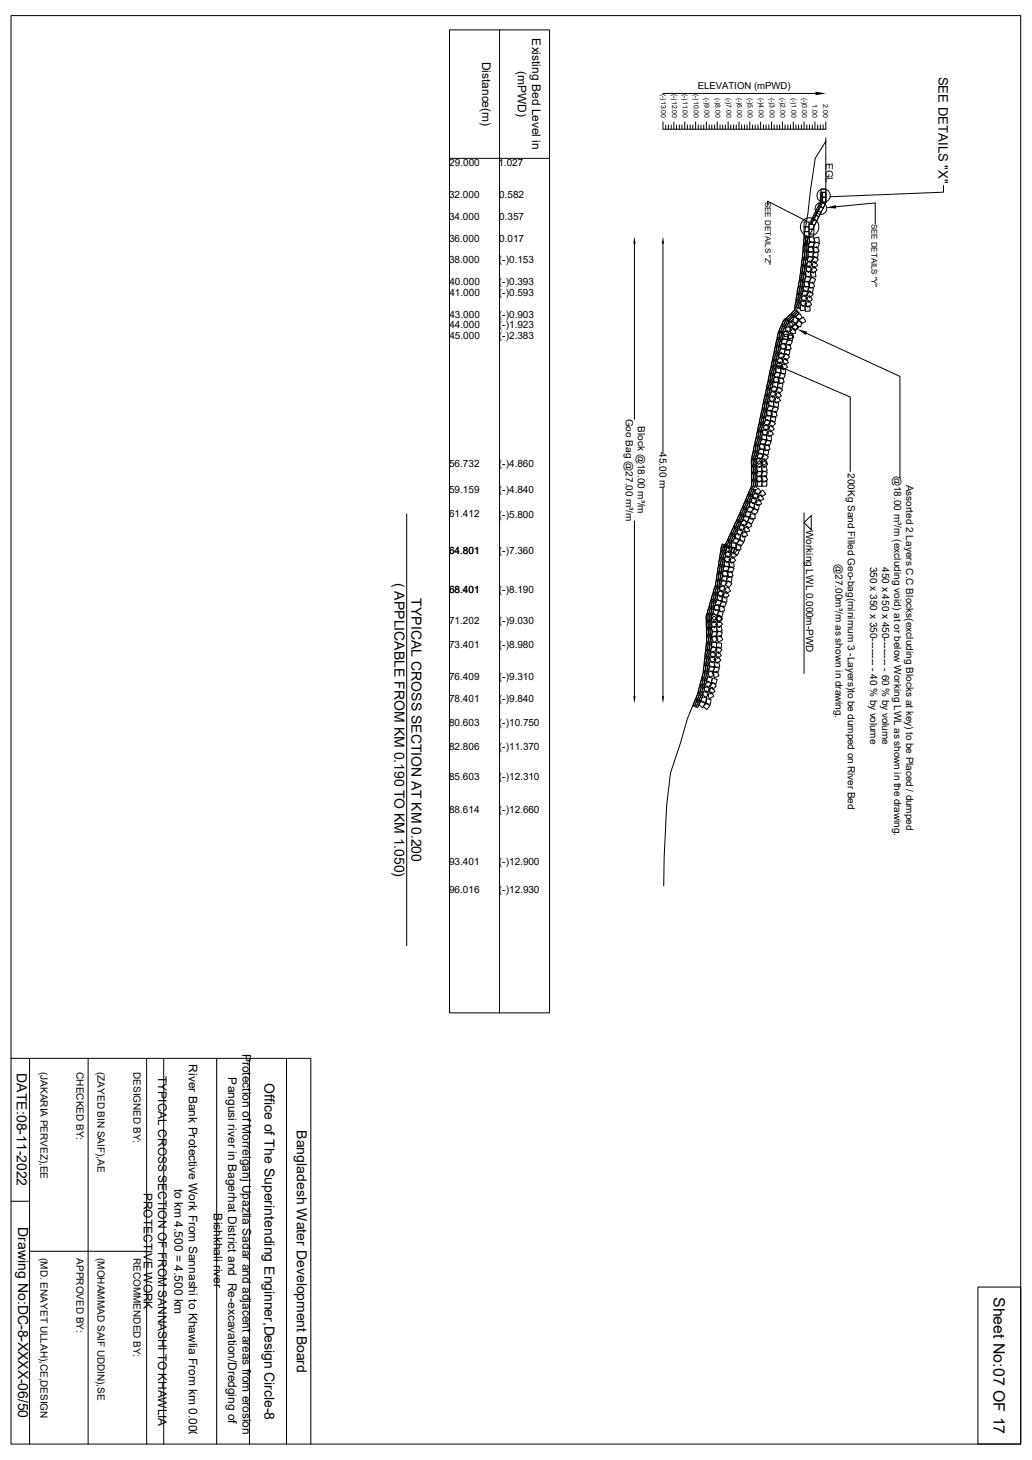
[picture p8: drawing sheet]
<svg xmlns="http://www.w3.org/2000/svg" width="297mm" height="420mm" viewBox="0 0 297 420" stroke-linecap="round" stroke-linejoin="round" font-family="sans-serif">
<g fill="none" stroke="#000" stroke-width=".29">
<path d="M3.2 4.5h290.6v410.9h-290.6zM129.4 8.6h28.8v282.8h-28.8zM143.8 8.6v282.8M190.8 35.1v2.1h46.9v-2.1M190.8 26.9h43.9M191.6 35.9v1.3M192.4 35.9v1.3M193.2 35.9v1.3M193.9 35.1v2.1M194.7 35.9v1.3M195.5 35.9v1.3M196.3 35.9v1.3"/>
<path d="M197.1 35.1v2.1M197.8 35.9v1.3M198.6 35.9v1.3M199.4 35.9v1.3M200.2 35.1v2.1M201 35.9v1.3M201.7 35.9v1.3M202.5 35.9v1.3M203.3 35.1v2.1M204.1 35.9v1.3M204.9 35.9v1.3M205.7 35.9v1.3"/>
<path d="M206.4 35.1v2.1M207.2 35.9v1.3M208 35.9v1.3M208.7 35.9v1.3M209.5 35.1v2.1M210.3 35.9v1.3M211.1 35.9v1.3M211.9 35.9v1.3M212.7 35.1v2.1M213.4 35.9v1.3M214.2 35.9v1.3M215 35.9v1.3"/>
<path d="M215.8 35.1v2.1M216.6 35.9v1.3M217.3 35.9v1.3M218.1 35.9v1.3M218.9 35.1v2.1M219.7 35.9v1.3M220.5 35.9v1.3M221.3 35.9v1.3M222 35.1v2.1M222.8 35.9v1.3M223.6 35.9v1.3M224.4 35.9v1.3"/>
<path d="M225.2 35.1v2.1M225.9 35.9v1.3M226.7 35.9v1.3M227.5 35.9v1.3M228.3 35.1v2.1M229.1 35.9v1.3M229.8 35.9v1.3M230.6 35.9v1.3M231.4 35.1v2.1M232.2 35.9v1.3M233 35.9v1.3M233.8 35.9v1.3"/>
<path d="M234.5 35.1v2.1M235.3 35.9v1.3M236.1 35.9v1.3M236.9 35.9v1.3M237.7 39.7v18.7M129.4 45.6h28.8M220.9 59v-1.1l11 5.6M236.3 55.3h-.2v2.7l-3.3 6.6M236.3 54.4h1.4v.9h-1v1.4h1v1.5h-1v-1.5h1v-1.4h-1.4zM236.4 55.3v2.8l-3.2 6.5M236.7 55.3v2.9l-3.2 6.4M236.7 58.2l.9 .3-.7 1.3-.8-.4-.6 1.3 .8 .4-.6 1.3-.9-.5-.6 1.3 .8 .4-.6 1.3-.8-.5 .6-1.2 .8 .4 .7-1.2-.9-.5 .7-1.2 .8 .4 .6-1.3-.8-.4z"/>
<path d="M237.7 40.6l-3.1 5-1.4 9.3-.7 6.3-1 6.2a180.2 180.2 0 0 1-2.9 21.9l-3.2 3.1-1.4 3.1-7.8 36.7 .1 7.5-7.9 17.7h-.8l-1.8 11.2-2.6 8.8a55 55 0 0 1-5.4 29.4l-1.9 6.8-2.9 8.8-1.1 9.4-.8 14.9-.1 8.2M237.7 55.3v3.1l-6.3 12.5M240.6 59.5l11.3-1.1v6M271.5 53.4v1.9l-32.7 1.3M182.6 70.1v50.5M190.8 70.1v60M230.6 78.4a2.06 2.06 0 0 1-.2 2.1l-.1-1.2zM230.8 76.4a2.06 2.06 0 0 1-.2 2l-.1-1.1zM231.1 74.3a2.06 2.06 0 0 1-.2 2l-.1-1.1zM231.1 78.5a2.06 2.06 0 0 1-.2 2l-.1-1.1zM231.3 72.2l.2 .4a1.26 1.26 0 0 1-.4 1.6l-.1-1zM231.4 76.5a2.06 2.06 0 0 1-.3 2l-.1-1.2z"/>
<path d="M231.4 66.6h1.4v1.5h-1.4zM231.4 65.2h1.4v1.4h-1.4zM231.4 63.8h1.4v1.4h-1.4zM231.4 70.1l.2 .4a1.26 1.26 0 0 1-.4 1.6l-.1-1zM231.6 74.4a2.06 2.06 0 0 1-.2 2l-.1-1.1zM231.6 68.1l.3 .4a1.26 1.26 0 0 1-.5 1.6v-1.1zM231.6 78.6a2.06 2.06 0 0 1-.2 2l-.1-1.1zM231.8 72.3l.2 .3a1.26 1.26 0 0 1-.4 1.6l-.1-1zM231.8 77.3l1.1-.9 .9 1.2-1.1 .8zM231.8 78.2l1.4-.2 .2 1.4-1.4 .2zM231.9 76.5a2.06 2.06 0 0 1-.2 2l-.1-1.1zM232 70.2l.2 .4a1.26 1.26 0 0 1-.4 1.6l-.1-1z"/>
<path d="M232 75.9l1.1-.9 .8 1.2-1.1 .8zM232.1 79.5l1.3 .6-.7 1.2-1.2-.6zM232.2 68.2l.2 .3a1.26 1.26 0 0 1-.5 1.6v-1zM232.2 74.4a2.06 2.06 0 0 1-.3 2.1l-.1-1.2zM232.3 72.3l.2 .4a1.26 1.26 0 0 1-.4 1.6l-.1-1zM232.5 71.4l1.2-.6 .6 1.3-1.3 .6zM232.5 70.3l.2 .3a1.26 1.26 0 0 1-.4 1.6l-.1-1zM232.6 72.4l1.5 .1-.2 1.4-1.4-.1zM232.7 68.2l.2 .3a1.26 1.26 0 0 1-.4 1.6l-.1-1zM232.8 68.4l1.4-.3 .2 1.4-1.3 .3zM232.8 66h1.4v1.4h-1.4zM232.8 64.6h1.4v1.4h-1.4z"/>
<path d="M233 73.7l1.1 .8-.8 1.1-1.1-.8zM233.1 69.4l1.3 .5-.5 1.3-1.3-.4zM233.2 77.5l1.1-.9 .9 1.1-1.1 .9zM233.2 78.4l1.4-.2 .2 1.4-1.4 .2zM233.4 76.1l1.1-.9 .8 1.1-1.1 .9zM233.5 79.7l1.2 .6-.6 1.3-1.2-.6zM233.8 71.5l1.3-.5 .7 1.2-1.4 .6zM234.1 72.5l1.4 .1-.2 1.4-1.4-.1zM234.2 68.5l1.4-.3 .2 1.4-1.3 .3zM234.4 73.8l1.1 .8-.8 1.2-1.1-.9zM234.5 69.6l1.3 .5-.5 1.3-1.3-.5zM223.3 99.6l.1-.1 .1 .3a1.41 1.41 0 0 1-.6 1.6v-.7z"/>
<path d="M223.7 97.5h.2l.1 .3a1.41 1.41 0 0 1-.6 1.6v-.8zM223.9 99.6l.2 .3a1.41 1.41 0 0 1-.7 1.6v-.7zM224.2 95.4l.2 .4a1.41 1.41 0 0 1-.6 1.5v-.7zM224.2 97.6l.2-.1 .1 .4a1.41 1.41 0 0 1-.6 1.5v-.7zM224.4 99.7l.2 .3a1.41 1.41 0 0 1-.7 1.6v-.7zM224.6 99.2l1.3-.5 .5 1.4-1.4 .4zM224.7 95.6l.1-.1 .1 .3a1.41 1.41 0 0 1-.6 1.6v-.7zM224.7 97.7h.2l.1 .3a1.41 1.41 0 0 1-.6 1.6v-.8zM224.9 93.8l.2-.2a2.04 2.04 0 0 1-.8 1.8l.1-.8zM225.2 95.7l.1-.1 .1 .4a1.41 1.41 0 0 1-.6 1.5v-.7zM225.3 96.2l1.4-.1 .1 1.4-1.4 .1zM225.3 94l.3-.2a2.04 2.04 0 0 1-.8 1.8l.1-.8z"/>
<path d="M225.4 95.6l1.3-.5 .5 1.3-1.4 .5zM225.4 97.3l1.3 .7-.6 1.2-1.3-.6zM225.7 91.9l.3-.2a2.04 2.04 0 0 1-.8 1.8l.1-.8zM225.8 94.2l.3-.2a2.04 2.04 0 0 1-.8 1.9l.1-.8zM225.9 99.4l1.4-.4 .4 1.4-1.3 .4zM226 94.3l1.3-.4 .5 1.3-1.4 .4zM226.2 92.1l.3-.2a2.04 2.04 0 0 1-.8 1.9l.1-.8zM226.5 93.3l1.1-.8 .8 1.1-1.1 .8zM226.7 96.2l1.3-.5 .5 1.3-1.4 .5zM226.7 96.5l1.3-.1 .1 1.4-1.4 .1zM226.8 92.2l.1-.1a2.04 2.04 0 0 1-.8 1.9l.1-.8zM226.8 97.6l1.2 .6-.6 1.3-1.2-.7z"/>
<path d="M226.9 91l.8-.5a1.55 1.55 0 0 1-1.4 1.3zM226.9 93.1l1.1-.9 .9 .9-1 1zM227.2 91.3l.8-.5a1.55 1.55 0 0 1-1.4 1.4zM227.2 94.9l1.4-.5 .4 1.4-1.3 .4zM227.6 91.7l.8-.5a1.55 1.55 0 0 1-1.4 1.3zM227.8 93.9l1.1-.8 .8 1.1-1.1 .8zM227.9 94.1l1-1 1 1-1 1zM228.4 89.5l.8-.5a1.55 1.55 0 0 1-1.4 1.3zM228.5 91.3l1.3 .4-.4 1.3-1.3-.4zM228.7 89.9l.8-.5a1.55 1.55 0 0 1-1.4 1.3zM229 90.9l1.2-.7 .7 1.2-1.2 .7zM229.1 86.8l.1-.1a2.1 2.1 0 0 1-.3 2l-.1-.8z"/>
<path d="M229.1 90.3l.8-.5a1.55 1.55 0 0 1-1.4 1.3zM229.4 84.7l.2-.1a2.1 2.1 0 0 1-.3 2l-.1-.8zM229.4 92.3l1.4 .4-.4 1.3-1.3-.4zM229.6 86.9l.1-.2a2.1 2.1 0 0 1-.3 2.1l-.1-.8zM229.7 82.7l.2-.2a2.1 2.1 0 0 1-.3 2.1l-.2-.8zM230 84.8l.1-.1a2.1 2.1 0 0 1-.3 2l-.1-.8zM230 91.9l1.2-.7 .7 1.3-1.2 .6zM230.2 80.6l.2 .1a2.18 2.18 0 0 1-.5 1.8l-.1-.8zM230.3 87l1.1-.8 .8 1.2-1.1 .8zM230.3 88l1.3-.2 .2 1.4-1.4 .2zM230.3 82.8l.1-.2a2.1 2.1 0 0 1-.3 2.1l-.1-.8zM230.3 86.8a2.1 2.1 0 0 1-.3 2.1v-.1a2.3 2.3 0 0 1 .3-2z"/>
<path d="M230.5 84.9l.1-.1a2.1 2.1 0 0 1-.3 2l-.1-.8zM230.5 85.7l1.1-.9 .9 1.2-1.2 .8zM230.7 80.7l.3 .1a2.18 2.18 0 0 1-.5 1.8l-.1-.8zM230.8 82.8l.1-.1a2.1 2.1 0 0 1-.3 2.1l-.1-.9zM231.2 80.9h.3a2.18 2.18 0 0 1-.5 1.9l-.1-.8zM231.3 81.3l1.3-.4 .4 1.3-1.3 .4zM231.3 82.3l1.4 .3-.2 1.3-1.4-.2zM231.6 83.4l1.1 .9-.9 1.1-1.1-.9zM231.6 87.2l1.2-.8 .8 1.2-1.1 .8zM231.6 88.2l1.4-.1 .2 1.4-1.4 .1zM231.9 85.9l1.1-.9 .8 1.2-1.1 .8zM232.1 95.9l26.9 12.4v29.2"/>
<path d="M232.7 81.6l1.3-.4 .4 1.3-1.3 .4zM232.7 82.6l1.4 .2-.3 1.4-1.3-.3zM233 83.7l1.1 .8-.9 1.1-1.1-.8zM219 119.9l.2-.1v.3a1.41 1.41 0 0 1-.6 1.6v-.7zM219.4 117.9l.2-.1 .1 .3a1.41 1.41 0 0 1-.7 1.6v-.7zM219.8 115.8l.2-.1 .1 .4a1.41 1.41 0 0 1-.6 1.5v-.7zM219.9 118l.2-.1 .1 .3a1.41 1.41 0 0 1-.7 1.6v-.7zM220.3 113.8l.1-.1 .1 .3a1.41 1.41 0 0 1-.6 1.6v-.7zM220.4 116l.2-.1v.3a1.41 1.41 0 0 1-.6 1.6v-.7zM220.5 118.1l.1-.1 .1 .3a1.41 1.41 0 0 1-.6 1.6v-.7zM220.5 118.4l1.3-.4 .5 1.3-1.4 .5zM220.6 119.4l1.3 .3-.2 1.4-1.4-.3z"/>
<path d="M220.7 111.8l.2-.1 .1 .3a1.41 1.41 0 0 1-.7 1.6v-.7zM220.8 113.9l.2-.1 .1 .4a1.41 1.41 0 0 1-.7 1.5v-.7zM220.9 116h.2v.3a1.41 1.41 0 0 1-.6 1.6v-.8zM221.1 109.7l.2-.1 .1 .4a1.41 1.41 0 0 1-.6 1.5v-.7zM221.2 111.9l.2-.1 .1 .3a1.41 1.41 0 0 1-.6 1.6v-.7zM221.2 115.4h1.4l.1 1.4-1.4 .1zM221.3 114.6l1.2-.8 .7 1.1-1.2 .8zM221.3 114l.2-.1 .1 .4a1.41 1.41 0 0 1-.7 1.5v-.7zM221.4 116.5l1.2 .7-.6 1.2-1.3-.6zM221.6 107.7l.1-.1 .1 .3a1.41 1.41 0 0 1-.6 1.6v-.7zM221.6 113.2l1.2-.8 .7 1.2-1.2 .7zM221.7 109.9l.1-.1 .1 .3a1.41 1.41 0 0 1-.6 1.6v-.7z"/>
<path d="M221.7 112l.2-.1 .1 .3a1.41 1.41 0 0 1-.6 1.6v-.7zM221.9 118.7l1.3-.4 .4 1.3-1.3 .5zM221.9 119.7l1.4 .3-.3 1.4-1.3-.3zM222 105.7l.2-.1v.3a1.41 1.41 0 0 1-.6 1.6v-.7zM222.1 107.8l.1-.1 .1 .4a1.41 1.41 0 0 1-.6 1.5v-.7zM222.2 109.9h.1l.1 .3a1.41 1.41 0 0 1-.6 1.6v-.8zM222.5 103.5l.2 .4a1.41 1.41 0 0 1-.7 1.6v-.8zM222.5 105.8l.2-.1 .1 .3a1.41 1.41 0 0 1-.7 1.6v-.7zM222.5 108.8l1.4-.4 .4 1.3-1.3 .5zM222.6 109.8l1.3 .3-.2 1.4-1.4-.3zM222.6 115.7h1.4l.1 1.4h-1.4zM222.7 107.8l.1 .4a1.41 1.41 0 0 1-.6 1.5v-.7z"/>
<path d="M222.7 114.9l1.1-.9 .8 1.2-1.2 .8zM222.8 116.8l1.2 .7-.6 1.2-1.3-.6zM222.8 111l1 .9-.9 1.1-1.1-.9zM222.8 101.6l.2-.1 .1 .4a1.41 1.41 0 0 1-.6 1.5v-.7zM222.9 103.7l.2-.1 .1 .4a1.41 1.41 0 0 1-.7 1.5v-.7zM223 113.5l1.1-.8 .8 1.2-1.2 .7zM223.1 105.9l.1-.1 .1 .3a1.41 1.41 0 0 1-.6 1.6v-.7zM223.3 105.8l1.4-.1v1.4l-1.3 .1zM223.3 104.9l1.2-.8 .8 1.2-1.2 .8zM223.4 101.7l.2-.1v.3a1.41 1.41 0 0 1-.6 1.6v-.7zM223.4 106.9l1.3 .7-.7 1.2-1.2-.6zM223.5 103.8h.1l.1 .3a1.41 1.41 0 0 1-.6 1.6v-.8z"/>
<path d="M223.6 103.5l1.2-.7 .8 1.2-1.2 .7zM223.9 101.8l.2-.1 .1 .4a1.41 1.41 0 0 1-.7 1.5v-.7zM223.9 109.1l1.4-.4 .4 1.3-1.4 .4zM223.9 110.1l1.4 .3-.3 1.4-1.3-.3zM224.2 111.3l1 .9-.9 1.1-1.1-.9zM224.6 100.2l1.4 .3-.3 1.3-1.4-.2zM224.6 106.1l1.4-.1 .1 1.4-1.4 .1zM224.7 105.2l1.2-.8 .8 1.2-1.2 .8zM224.8 107.2l1.2 .7-.6 1.2-1.2-.6zM224.8 101.4l1 .9-.9 1.1-1-1zM225 103.8l1.1-.7 .8 1.1-1.1 .8zM225.4 105.9l19.3 8.3v21.4"/>
<path d="M226 100.5l1.4 .3-.3 1.3-1.4-.3zM226.2 101.7l1 .9-.9 1.1-1-1zM216.5 132l.2 .3a1.39 1.39 0 0 1-.3 1.6l-.2-1.4zM216.5 134l.2 .4a1.39 1.39 0 0 1-.2 1.6l-.2-1.4zM216.5 136.1l.2 .3a1.39 1.39 0 0 1-.2 1.7l-.2-1.4zM216.5 138.2l.2 .3a1.39 1.39 0 0 1-.2 1.7l-.2-1.4zM216.8 130.1l.2-.1 .1 .3a1.41 1.41 0 0 1-.6 1.6v-.7zM217 132l.2 .3a1.39 1.39 0 0 1-.2 1.6l-.2-1.4zM217 134l.2 .4a1.39 1.39 0 0 1-.2 1.6l-.2-1.4zM217 136.1l.3 .3a1.39 1.39 0 0 1-.3 1.7l-.2-1.4zM217 138.2l.3 .3a1.39 1.39 0 0 1-.3 1.7l-.2-1.4zM217.3 128l.1-.1 .1 .4a1.41 1.41 0 0 1-.6 1.5v-.7z"/>
<path d="M217.4 130.2l.2-.1v.3a1.41 1.41 0 0 1-.6 1.6v-.7zM217.5 131.9l.2 .3a1.39 1.39 0 0 1-.2 1.7l-.2-1.4zM217.5 132.4l1.2-.7 .8 1.1-1.2 .8zM217.6 134l.2 .4a1.39 1.39 0 0 1-.3 1.6l-.2-1.4zM217.6 136.1l.2 .3a1.39 1.39 0 0 1-.3 1.7l-.2-1.4zM217.6 138.2l.2 .3a1.39 1.39 0 0 1-.2 1.7l-.2-1.4zM217.6 137.5l1.2-.7 .7 1.2-1.2 .7zM217.7 134.5l1.3-.4 .4 1.3-1.3 .4zM217.7 126l.2-.1 .1 .3a1.41 1.41 0 0 1-.7 1.6v-.7zM217.9 128.1l.2 .3a1.41 1.41 0 0 1-.7 1.6v-.8zM217.9 130.3l.2-.1v.4a1.41 1.41 0 0 1-.6 1.5v-.7zM217.9 138.5h1.4v1.4h-1.4z"/>
<path d="M218.1 135.5l1.3 .3-.3 1.4-1.4-.3zM218.1 124l.2-.1 .1 .3a1.41 1.41 0 0 1-.6 1.6v-.7zM218.2 126.1l.2-.1 .1 .4a1.41 1.41 0 0 1-.7 1.5v-.7zM218.4 128.2l.2 .3a1.41 1.41 0 0 1-.7 1.6v-.7zM218.5 128.1l1.3-.5 .5 1.3-1.4 .5zM218.5 129l1.4 .3-.3 1.4-1.4-.3zM218.5 132.5l1 1-1 1-.9-.9zM218.6 121.9l.1-.1 .1 .4a1.41 1.41 0 0 1-.6 1.5v-.7zM218.7 124.1l.1-.1 .1 .3a1.41 1.41 0 0 1-.6 1.6v-.7zM218.7 126.2h.2l.1 .3a1.41 1.41 0 0 1-.6 1.6v-.8zM218.7 130.3l1.1 .9-1 1-1-.9zM218.9 132.7l1.1-.7 .8 1.1-1.1 .8z"/>
<path d="M218.9 133.5l1-1 1 1-.9 1zM219 137.5l1.2-.7 .7 1.2-1.2 .7zM219.1 122h.1l.1 .3a1.41 1.41 0 0 1-.6 1.6v-.8zM219.1 134.5l1.3-.4 .4 1.3-1.3 .4zM219.2 124.2l.1-.1 .1 .4a1.41 1.41 0 0 1-.6 1.5v-.7zM219.2 125.1l1.4-.1 .1 1.4-1.4 .1zM219.2 124.2l1.2-.8 .8 1.2-1.2 .7zM219.3 138.5l1.4-.1v1.4l-1.4 .1zM219.3 126.2l1.3 .6-.6 1.3-1.3-.7zM219.5 135.5l1.3 .3-.3 1.4-1.4-.4zM219.5 120l.2-.1 .1 .4a1.41 1.41 0 0 1-.7 1.5v-.7zM219.5 122.8l1.2-.8 .8 1.2-1.2 .8z"/>
<path d="M219.6 122.1l.2-.1v.4a1.41 1.41 0 0 1-.6 1.6v-.8zM219.8 128.4l1.4-.5 .4 1.3-1.3 .5zM219.9 129.3l1.4 .3-.3 1.4-1.4-.3zM220 120.1l.2-.1 .1 .4a1.41 1.41 0 0 1-.6 1.5v-.7zM220.1 130.6l1 .9-.9 1-1-.9zM220.6 125.4l1.4-.1v1.4l-1.4 .1zM220.6 124.5l1.2-.8 .8 1.2-1.2 .7zM220.7 126.5l1.3 .6-.7 1.3-1.2-.7zM220.8 120.6l1 1-.9 1-1.1-.9zM220.9 123.1l1.2-.8 .7 1.2-1.1 .7zM222.1 120.9l1.1 1-1 1-1-.9zM117.1 147.8v124.3"/>
<path d="M182.6 149.8v50.5M190.8 140.3v60M207.5 158.7l.1-.2a2.1 2.1 0 0 1-.3 2.1l-.1-.8zM207.8 156.6l.1-.1a2.1 2.1 0 0 1-.3 2l-.1-.8zM208 158.7l.2-.1a2.1 2.1 0 0 1-.3 2.1l-.2-.8zM208.4 156.7l.1-.2a2.1 2.1 0 0 1-.3 2.1l-.1-.8zM208.6 159.3l1.1-.8 .9 1.1-1.2 .8zM208.7 158.7a2.1 2.1 0 0 1-.3 2 2.3 2.3 0 0 1 .3-2zM208.9 156.8l.1-.2a2.1 2.1 0 0 1-.3 2.1l-.1-.8zM209.3 155.7l.2-.2a2.04 2.04 0 0 1-.8 1.9l.1-.9zM209.7 157.1l1.1 .9-.9 1.1-1.1-.9zM209.8 156l.2-.3a2.04 2.04 0 0 1-.8 1.9l.1-.8z"/>
<path d="M210 159.6l1.1-.9 .9 1.2-1.2 .8zM210.1 153.8l.3-.2a2.04 2.04 0 0 1-.8 1.9l.1-.8zM210.2 156.2l.3-.2a2.04 2.04 0 0 1-.8 1.8l.1-.8zM210.3 157.2l1.2 .6-.6 1.3-1.2-.6zM210.4 156.3l1.4-.2 .2 1.4-1.4 .1zM210.6 154.1l.3-.3a2.04 2.04 0 0 1-.8 1.9v-.8zM211 151.9l.3-.2a2.04 2.04 0 0 1-.8 1.9l.1-.8zM211.1 157.3l1.1 .9-.9 1.1-1.1-.9zM211.1 154.3l.3-.2a2.04 2.04 0 0 1-.8 1.8l.1-.8zM211.5 152.1l.3-.2a2.04 2.04 0 0 1-.9 1.9l.1-.8zM211.5 157.8l1.3 .6-.6 1.3-1.3-.6zM211.7 154.6l1.1 .9-.9 1.1-1.1-.9z"/>
<path d="M211.7 156.8l1.4-.1 .1 1.4-1.4 .1zM211.8 153.5l1.3 .3-.2 1.4-1.4-.3zM211.9 150.1l.2-.2a2.04 2.04 0 0 1-.8 1.8l.1-.8zM212 152.4l.2-.2a2.04 2.04 0 0 1-.8 1.9l.1-.9zM212 152.7l1.4-.6 .5 1.4-1.4 .5zM212.3 150.3l.3-.2a2.04 2.04 0 0 1-.8 1.8l.1-.8zM212.6 151.3l1.4-.4 .4 1.3-1.3 .5zM212.8 148.2l.2-.2a2.04 2.04 0 0 1-.8 1.8l.1-.8zM212.9 150.5l.2-.2a2.04 2.04 0 0 1-.8 1.8l.1-.8zM212.9 155.2l1.1 .9-.9 1.1-1.1-.9zM213.1 154.1l1.4 .2-.3 1.4-1.4-.2zM213.1 150.3l1.2-.8 .8 1.2-1.1 .8z"/>
<path d="M213.2 148.4l.3-.2a2.04 2.04 0 0 1-.8 1.8l.1-.8zM213.3 153.2l1.3-.5 .5 1.4-1.3 .5zM213.6 146.3l.3-.3a2.04 2.04 0 0 1-.8 1.9v-.8zM213.7 148.6l.3-.2a2.04 2.04 0 0 1-.9 1.8l.1-.8zM213.9 151.9l1.3-.4 .5 1.3-1.3 .4zM214.1 146.5l.3-.2a2.04 2.04 0 0 1-.8 1.9l.1-.8zM214.4 148.3l1.2 .6-.5 1.3-1.3-.6zM214.4 144.4l.3-.3a1.96 1.96 0 0 1-.7 1.9l-.1-.5zM214.4 150.9l1.2-.8 .8 1.2-1.2 .8zM214.5 147.3l1.4-.1 .2 1.4-1.4 .1zM214.6 146.7l.2-.2a2.04 2.04 0 0 1-.8 1.9l.1-.8zM214.9 144.6l.2-.2a1.96 1.96 0 0 1-.7 1.8v-.5z"/>
<path d="M215.2 142.5l.3-.3a1.96 1.96 0 0 1-.7 1.9l-.1-.5zM215.4 144.8l.2-.2a1.96 1.96 0 0 1-.7 1.8v-.5zM215.6 148.9l1.3 .6-.6 1.2-1.2-.5zM215.7 142.7l.2-.2a1.96 1.96 0 0 1-.7 1.8v-.5zM215.8 145.6l1.1 .9-.9 1.1-1.1-.9zM215.8 144.5l1.4 .2-.2 1.4-1.4-.2zM215.8 147.9l1.4-.1 .1 1.4-1.4 .1zM216 140.5l.3-.2a1.96 1.96 0 0 1-.7 1.9l-.1-.5zM216.1 143.6l1.3-.5 .5 1.3-1.3 .5zM216.2 142.9l.3-.2a1.96 1.96 0 0 1-.8 1.8v-.5zM216.5 140.8l.3-.3a1.96 1.96 0 0 1-.7 1.9l-.1-.5zM216.6 142.3l1.3-.5 .5 1.3-1.3 .5z"/>
<path d="M217 141l.3-.2a1.96 1.96 0 0 1-.8 1.8v-.5zM217 146.1l1.1 .9-.8 1.1-1.1-.8zM217.1 141.3l1.1-.9 .9 1.2-1.2 .8zM217.1 145l1.4 .2-.2 1.4-1.4-.2zM217.3 144.2l1.4-.6 .5 1.3-1.3 .6zM217.9 142.9l1.3-.5 .6 1.2-1.4 .6zM218.4 141.8l1.1-.8 .8 1.1-1.1 .9zM231.4 150.3l2.1-2v4.1zM231.4 147.5v46.2M203.4 176.7a1.71 1.71 0 0 1 .1 1.9l-.3-.7zM203.5 178.7a1.71 1.71 0 0 1 0 2l-.2-.7zM203.9 176.6a1.71 1.71 0 0 1 .1 2l-.2-.7z"/>
<path d="M204 178.7a1.71 1.71 0 0 1 0 2l-.2-.7zM204.1 174.8h.1a2.06 2.06 0 0 1-.5 1.9v-.8zM204.5 176.6a1.71 1.71 0 0 1 0 2l-.2-.7zM204.5 178.7a1.71 1.71 0 0 1 .1 2l-.3-.7zM204.6 177.5l1-1 .9 1-1 1zM204.6 175l.1-.1a2.06 2.06 0 0 1-.5 1.9v-.8zM204.7 172.8h.1a2.06 2.06 0 0 1-.5 1.9v-.8zM205.1 175.1l.1-.1a2.06 2.06 0 0 1-.5 2v-.8zM205.2 173l.1-.1a2.06 2.06 0 0 1-.5 1.9v-.8zM205.2 170.9l.2-.1a2.06 2.06 0 0 1-.6 1.9v-.8zM205.5 174.3l1.3-.4 .4 1.4-1.4 .3zM205.5 175.3l1.3 .3-.4 1.4-1.3-.4z"/>
<path d="M205.5 177.2l1 1-1 1-1-1zM205.5 178.6l1 1-.9 1-1-1zM205.7 173.1h.1a2.06 2.06 0 0 1-.5 1.9v-.8zM205.7 171l.2-.1a2.06 2.06 0 0 1-.6 1.9v-.8zM205.8 168.8l.2-.1a2.06 2.06 0 0 1-.6 2v-.8zM205.9 177.8l1-.9 1 1-1 1zM206.2 166.9l.2-.1a2.1 2.1 0 0 1-.3 2l-.1-.8zM206.2 171.2l.2-.1a2.06 2.06 0 0 1-.6 1.9v-.8zM206.3 169l.2-.1a2.06 2.06 0 0 1-.6 2v-.8zM206.4 171.4h1.5l-.1 1.4h-1.4zM206.5 172.5l1.2 .7-.7 1.2-1.2-.7zM206.5 164.8l.2-.1a2.1 2.1 0 0 1-.3 2.1l-.2-.9z"/>
<path d="M206.5 170.5l1.3-.7 .6 1.2-1.2 .7zM206.8 167l.1-.2a2.1 2.1 0 0 1-.3 2.1l-.1-.8zM206.8 169.1l.2-.1a2.06 2.06 0 0 1-.6 2v-.8zM206.8 174.7l1.4-.4 .3 1.4-1.3 .3zM206.8 175.6l1.4 .5-.4 1.3-1.4-.4zM206.9 162.8l.1-.2a2.1 2.1 0 0 1-.3 2.1l-.1-.8zM206.9 177.2l1 .9-1 1.1-1-1zM206.9 178.6l1 .9-.9 1.1-1-1zM207 169.1l1.2-.7 .7 1.3-1.3 .6zM207.1 164.9l.1-.1a2.1 2.1 0 0 1-.3 2l-.1-.8zM207.2 160.7l.1-.1a2.1 2.1 0 0 1-.3 2l-.1-.8zM207.3 167l.1-.1a2.1 2.1 0 0 1-.3 2.1l-.1-.9z"/>
<path d="M207.4 162.9l.1-.2a2.1 2.1 0 0 1-.3 2.1l-.1-.8zM207.6 165l.1-.2a2.1 2.1 0 0 1-.3 2.1l-.1-.8zM207.7 160.8l.2-.1a2.1 2.1 0 0 1-.3 2l-.2-.8zM207.8 171.7l1.4 .1v1.4h-1.4zM207.8 164.6l1.3-.5 .5 1.3-1.3 .5zM207.9 172.8l1.1 .8-.7 1.2-1.2-.7zM207.9 162.9l.1-.1a2.1 2.1 0 0 1-.3 2l-.1-.8zM207.9 165.6l1.4 .2-.2 1.4-1.4-.2zM207.9 170.9l1.2-.7 .7 1.2-1.2 .7zM208.2 166.8l1.1 .9-.9 1.1-1.1-.9zM208.2 160.9l.2-.2a2.1 2.1 0 0 1-.3 2.1l-.2-.8zM208.3 169.5l1.2-.7 .7 1.3-1.2 .6z"/>
<path d="M208.4 160.7l1.1-.8 .9 1.1-1.2 .8zM208.4 161.6l1.4-.1 .1 1.4-1.4 .1zM208.6 162.7l1.2 .6-.5 1.2-1.3-.5zM209.2 164.8l1.3-.5 .5 1.4-1.3 .5zM209.3 165.8l1.4 .2-.2 1.4-1.4-.2zM209.5 167l1.2 .9-.9 1.1-1.1-.9zM209.8 160.9l1.1-.8 .9 1.1-1.2 .9zM209.8 161.8l1.4-.1 .1 1.4-1.4 .1zM210 162.9l1.2 .6-.5 1.3-1.3-.6zM201 199.4h.1a2.05 2.05 0 0 1-.7 1.9 2.23 2.23 0 0 1 .6-1.9zM201.5 199.6h.1a2.05 2.05 0 0 1-.7 1.9 2.23 2.23 0 0 1 .6-1.9zM201.5 197.4l.1-.1a1.65 1.65 0 0 1-.6 1.9z"/>
<path d="M202 199.9l.1-.1a2.05 2.05 0 0 1-.7 1.9 2.23 2.23 0 0 1 .6-1.8zM202 195.4l.1-.1a1.65 1.65 0 0 1-.6 1.9zM202 197.5l.1-.1a1.65 1.65 0 0 1-.6 1.9zM202.1 199.4l1.3-.7 .6 1.2-1.1 .7zM202.5 195.5h.1a1.65 1.65 0 0 1-.5 1.8zM202.5 197.7l.1-.1a1.65 1.65 0 0 1-.5 1.9zM202.5 198l1.2-.6 .7 1.1-1.2 .8zM202.6 193.3a1.65 1.65 0 0 1-.5 1.9l.2-1.4zM202.7 191.3l.2-.1a2.06 2.06 0 0 1-.3 2l-.1-1.1zM202.8 196.9l1-.9 1 .9-1 1.1zM202.9 189.2l.2-.1a2.06 2.06 0 0 1-.2 2l-.2-1.1zM203.1 195.7l.1-.1a1.65 1.65 0 0 1-.6 1.8z"/>
<path d="M203.2 187.2l.1-.2a2.06 2.06 0 0 1-.2 2.1l-.2-1.2zM203.2 193.5a1.65 1.65 0 0 1-.6 1.8l.2-1.3zM203.2 191.3l.2-.1a2.06 2.06 0 0 1-.2 2.1l-.2-1.2zM203.4 185.1l.1-.1a2.06 2.06 0 0 1-.2 2l-.1-1.1zM203.5 189.3l.1-.1a2.06 2.06 0 0 1-.2 2l-.2-1.1zM203.5 180.8a1.71 1.71 0 0 1 0 2l-.2-.7zM203.5 199.8l1.2-.7 .7 1.2-1.2 .7zM203.5 182.9a1.71 1.71 0 0 1 .1 2l-.2-.8zM203.6 193.7l.1-.1a1.65 1.65 0 0 1-.6 1.9zM203.7 193.5l1.3-.5 .5 1.3-1.2 .5zM203.7 187.2l.1-.1a2.06 2.06 0 0 1-.2 2l-.1-1.1zM203.7 194.7l1.4 .4-.4 1.3-1.4-.3z"/>
<path d="M203.8 191.4l.1-.1a2.06 2.06 0 0 1-.2 2l-.2-1.1zM203.9 198.4l1.2-.7 .7 1.2-1.2 .7zM203.9 185.2l.1-.2a2.06 2.06 0 0 1-.2 2.1l-.1-1.2zM204 180.8a1.71 1.71 0 0 1 0 2l-.2-.8zM204 189.4l.1-.2a2.06 2.06 0 0 1-.2 2.1l-.1-1.2zM204 182.9a1.71 1.71 0 0 1 .1 2l-.2-.8zM204.1 189.6l1.1-.9 .9 1.1-1.1 .9zM204.1 190.5l1.4-.2 .2 1.4-1.4 .2zM204.2 197.3l1-1 1 1-1 1zM204.2 187.3l.1-.1a2.06 2.06 0 0 1-.2 2l-.1-1.2zM204.3 188.2l1-.9 .9 1.1-1.1 .9zM204.4 191.6l1.3 .5-.6 1.3-1.3-.5z"/>
<path d="M204.5 185.2l.1-.1a2.06 2.06 0 0 1-.2 2l-.1-1.1zM204.6 180.8a1.71 1.71 0 0 1 0 2l-.2-.8zM204.6 182.8a1.71 1.71 0 0 1 0 2l-.2-.7zM204.7 183.6l1.2-.8 .7 1.2-1.2 .8zM204.7 180.5l1.4-.4 .4 1.4-1.4 .4zM204.9 184.7l1.4 .2-.1 1.4-1.4-.2zM205.1 193.7l1.3-.6 .5 1.3-1.2 .6zM205.1 195.1l1.3 .4-.4 1.3-1.3-.4zM205.1 181.6l1.4 .3-.4 1.4-1.3-.4zM205.2 185.9l1.2 .8-.9 1.2-1.1-.8zM205.5 189.7l1.1-.9 .9 1.1-1.1 .9zM205.5 190.7l1.4-.2 .2 1.4-1.4 .2z"/>
<path d="M205.7 188.3l1-.8 .9 1.1-1.1 .8zM205.8 191.7l1.3 .5-.6 1.3-1.3-.5zM206.1 183.5l1.2-.7 .7 1.2-1.2 .7zM206.1 180.5l1.4-.4 .4 1.3-1.4 .4zM206.3 184.9l1.4 .1-.1 1.4-1.4-.1zM206.5 181.5l1.4 .4-.4 1.3-1.3-.3zM206.6 186.1l1.2 .8-.9 1.1-1.1-.8zM200.2 201.3h.1a2.05 2.05 0 0 1-.7 1.9 2.23 2.23 0 0 1 .6-1.9zM200.7 201.5h.1a2.05 2.05 0 0 1-.7 1.9 2.23 2.23 0 0 1 .6-1.9zM201.2 201.8l.1-.1a2.05 2.05 0 0 1-.7 1.9 2.23 2.23 0 0 1 .6-1.8zM201.9 201.6l1.1 .8-.8 1.2-1.2-.9zM202 200.5l1.4 .2-.2 1.4-1.4-.2z"/>
<path d="M203.2 202.1l1.1 .9-.8 1.1-1.1-.9zM203.3 201l1.3 .2-.1 1.4-1.4-.2zM3.2 304.5h86.3v110.9M8.5 304.5v110.9M25.4 304.5v110.9M42.2 304.5v110.9M47.1 304.5v110.9M62.4 304.5v110.9M71.8 304.5v110.9M82.5 304.5v110.9M3.2 345.6h5.3M8.5 360h33.7"/>
<path d="M281.4 370.2h12.4v45.2h-12.4z"/>
<circle cx="236.3" cy="60" r="1.69"/>
<circle cx="237" cy="56.3" r="1.91"/>
<circle cx="233" cy="65.3" r="2.68"/>
</g>
<path d="M234.7 26.4l3 .5-3 .5zM237.6 59.8l2.9-.8 .1 1zM182.6 68.1l.3 2h-.7zM190.8 68.1l.3 2h-.6zM229.4 94.7l2.9 .7-.4 1zM222.7 104.7l2.9 .7-.4 .9zM182.2 200.3h.7l-.3 2.1zM190.5 200.3h.6l-.3 2.1z" fill="#000"/>
<text font-size="4.6" x="286" y="373" transform="rotate(90 286 373)">Sheet No:07 OF 17</text>
<g font-size="4">
<text x="113.6" y="167.6" transform="rotate(90 113.6 167.6)">( APPLICABLE FROM KM 0.190 TO KM 1.050)</text>
<text x="118.4" y="172.1" transform="rotate(90 118.4 172.1)">TYPICAL CROSS SECTION AT KM 0.200</text>
<text x="4.8" y="308.8" transform="rotate(90 4.8 308.8)">DATE:08-11-2022</text>
<text x="76.1" y="311.5" transform="rotate(90 76.1 311.5)">Office of The Superintending Enginner,Design Circle-8</text>
<text x="85.4" y="325.1" transform="rotate(90 85.4 325.1)">Bangladesh Water Development Board</text>
<text x="5.2" y="353" transform="rotate(90 5.2 353)">Drawing No:DC-8-XXXX-06/50</text>
</g>
<text font-size="3.8" x="270.1" y="22.1" transform="rotate(90 270.1 22.1)">SEE DETAILS &quot;X&quot;</text>
<g font-size="3.4">
<text x="153.2" y="11.1" transform="rotate(90 153.2 11.1)">Existing Bed Level in</text>
<text x="138.8" y="17.7" transform="rotate(90 138.8 17.7)">Distance(m)</text>
<text x="149" y="20.4" transform="rotate(90 149 20.4)">(mPWD)</text>
<text x="69.8" y="303.1" transform="rotate(90 69.8 303.1)">Protection of Morrelganj Upazila Sadar and adjacent areas from erosion o</text>
<text x="45.5" y="309.5" transform="rotate(90 45.5 309.5)">TYPICAL CROSS SECTION OF FROM SANNASHI TO KHAWLIA</text>
<text x="54.3" y="306.2" transform="rotate(90 54.3 306.2)">River Bank Protective Work From Sannashi to Khawlia From km 0.000</text>
<text x="65.6" y="310" transform="rotate(90 65.6 310)">Pangusi river in Bagerhat District and Re-excavation/Dredging of</text>
<text x="41.4" y="343.1" transform="rotate(90 41.4 343.1)">PROTECTIVE WORK</text>
<text x="50.2" y="342" transform="rotate(90 50.2 342)">to km 4.500 = 4.500 km</text>
<text x="61.5" y="349.1" transform="rotate(90 61.5 349.1)">Bishkhali river</text>
</g>
<g font-size="2.9">
<text x="129.3" y="47.6">29.000</text>
<text x="143.4" y="47.6">1.027</text>
<text x="237.7" y="46.9" transform="rotate(90 237.7 46.9)">EGL</text>
<text x="129.2" y="57">32.000</text>
<text x="143.6" y="57">0.582</text>
<text x="129.2" y="63.2">34.000</text>
<text x="143.6" y="63.2">0.357</text>
<text x="129.2" y="69.5">36.000</text>
<text x="143.6" y="69.5">0.017</text>
<text x="129.2" y="75.7">38.000</text>
<text x="143.6" y="75.8">(-)0.153</text>
<text x="129.3" y="82">40.000</text>
<text x="143.6" y="82">(-)0.393</text>
<text x="129.3" y="85.1">41.000</text>
<text x="143.6" y="85.1">(-)0.593</text>
<text x="129.3" y="91.4">43.000</text>
<text x="129.3" y="94.5">44.000</text>
<text x="143.6" y="91.4">(-)0.903</text>
<text x="143.6" y="94.5">(-)1.923</text>
<text x="129.3" y="97.6">45.000</text>
<text x="143.6" y="97.6">(-)2.383</text>
<text x="180.1" y="120.4" transform="rotate(90 180.1 120.4)">Goo Bag @27.00 m³/m</text>
<text x="183.6" y="122.6" transform="rotate(90 183.6 122.6)">Block @18.00 m³/m</text>
<text x="189.8" y="130.1" transform="rotate(90 189.8 130.1)">45.00 m</text>
<text x="129.2" y="134.2">56.732</text>
<text x="143.6" y="134.3">(-)4.860</text>
<text x="244" y="136.1" transform="rotate(90 244 136.1)">200Kg Sand Filled Geo-bag(minimum 3 -Layers)to be dumped on River Bed</text>
<text x="257.3" y="136.8" transform="rotate(90 257.3 136.8)">@18.00 m³/m (excluding void) at or below Working LWL as shown in the drawing.</text>
<text x="129.2" y="141.8">59.159</text>
<text x="143.6" y="141.9">(-)4.840</text>
<text x="260.8" y="139.4" transform="rotate(90 260.8 139.4)">Assorted 2 Layers C.C Blocks(excluding Blocks at key) to be Placed / dumped</text>
<text x="129.2" y="148.8">61.412</text>
<text x="143.6" y="148.9">(-)5.800</text>
<text x="232" y="152.4" transform="rotate(90 232 152.4)">Working LWL 0.000m-PWD</text>
<text x="129.2" y="159.4">64.801</text>
<text x="143.6" y="159.5">(-)7.360</text>
<text x="240.5" y="162.3" transform="rotate(90 240.5 162.3)">@27.00m³/m as shown in drawing.</text>
<text x="250.4" y="163.1" transform="rotate(90 250.4 163.1)">350 x 350 x 350-------- - 40 % by volume</text>
<text x="253.9" y="163.1" transform="rotate(90 253.9 163.1)">450 x 450 x 450-------- - 60 % by volume</text>
<text x="129.2" y="170.7">68.401</text>
<text x="143.6" y="170.7">(-)8.190</text>
<text x="129.2" y="179.4">71.202</text>
<text x="143.6" y="179.4">(-)9.030</text>
<text x="129.2" y="186.3">73.401</text>
<text x="143.6" y="186.3">(-)8.980</text>
<text x="129.2" y="195.7">76.409</text>
<text x="143.6" y="195.7">(-)9.310</text>
<text x="129.2" y="201.9">78.401</text>
<text x="143.6" y="202">(-)9.840</text>
<text x="129.2" y="208.8">80.603</text>
<text x="143.6" y="208.8">(-)10.750</text>
<text x="129.2" y="215.7">82.806</text>
<text x="143.6" y="215.7">(-)11.370</text>
<text x="129.2" y="224.4">85.603</text>
<text x="143.6" y="224.5">(-)12.310</text>
<text x="129.2" y="233.8">88.614</text>
<text x="143.6" y="233.8">(-)12.660</text>
<text x="129.2" y="248.8">93.401</text>
<text x="143.6" y="248.8">(-)12.900</text>
<text x="129.2" y="257">96.016</text>
<text x="143.6" y="257">(-)12.930</text>
<text x="11.6" y="308.4" transform="rotate(90 11.6 308.4)">(JAKARIA PERVEZ),EE</text>
<text x="22" y="308.4" transform="rotate(90 22 308.4)">CHECKED BY:</text>
<text x="28.1" y="308.4" transform="rotate(90 28.1 308.4)">(ZAYED BIN SAIF),AE</text>
<text x="38.4" y="308.4" transform="rotate(90 38.4 308.4)">DESIGNED BY:</text>
<text x="11.6" y="361.8" transform="rotate(90 11.6 361.8)">(MD. ENAYET ULLAH),CE,DESIGN</text>
<text x="22" y="362" transform="rotate(90 22 362)">APPROVED BY:</text>
<text x="28.1" y="361.8" transform="rotate(90 28.1 361.8)">(MOHAMMAD SAIF UDDIN),SE</text>
<text x="38.4" y="361.8" transform="rotate(90 38.4 361.8)">RECOMMENDED BY:</text>
</g>
<text font-size="2.8" x="200.8" y="25.5">ELEVATION (mPWD)</text>
<g font-size="2.3">
<text x="220.2" y="58.1" transform="rotate(90 220.2 58.1)">SEE DETAILS &quot;Z&quot;</text>
<text x="250.8" y="64.3" transform="rotate(90 250.8 64.3)">SEE DETAILS &quot;Y&quot;</text>
</g>
<g font-size="2">
<text x="190.3" y="26.9" transform="rotate(90 190.3 26.9)">(-)13.00</text>
<text x="193.4" y="26.9" transform="rotate(90 193.4 26.9)">(-)12.00</text>
<text x="196.5" y="26.9" transform="rotate(90 196.5 26.9)">(-)11.00</text>
<text x="199.6" y="26.9" transform="rotate(90 199.6 26.9)">(-)10.00</text>
<text x="202.8" y="28.1" transform="rotate(90 202.8 28.1)">(-)9.00</text>
<text x="205.9" y="28.1" transform="rotate(90 205.9 28.1)">(-)8.00</text>
<text x="209" y="28.1" transform="rotate(90 209 28.1)">(-)7.00</text>
<text x="212.1" y="28.1" transform="rotate(90 212.1 28.1)">(-)6.00</text>
<text x="215.3" y="28.1" transform="rotate(90 215.3 28.1)">(-)5.00</text>
<text x="218.4" y="28.1" transform="rotate(90 218.4 28.1)">(-)4.00</text>
<text x="221.5" y="28.1" transform="rotate(90 221.5 28.1)">(-)3.00</text>
<text x="224.7" y="28.1" transform="rotate(90 224.7 28.1)">(-)2.00</text>
<text x="227.8" y="28.1" transform="rotate(90 227.8 28.1)">(-)1.00</text>
<text x="230.9" y="28.1" transform="rotate(90 230.9 28.1)">(-)0.00</text>
<text x="233.8" y="30.1" transform="rotate(90 233.8 30.1)">1.00</text>
<text x="236.9" y="30.1" transform="rotate(90 236.9 30.1)">2.00</text>
</g>
</svg>
